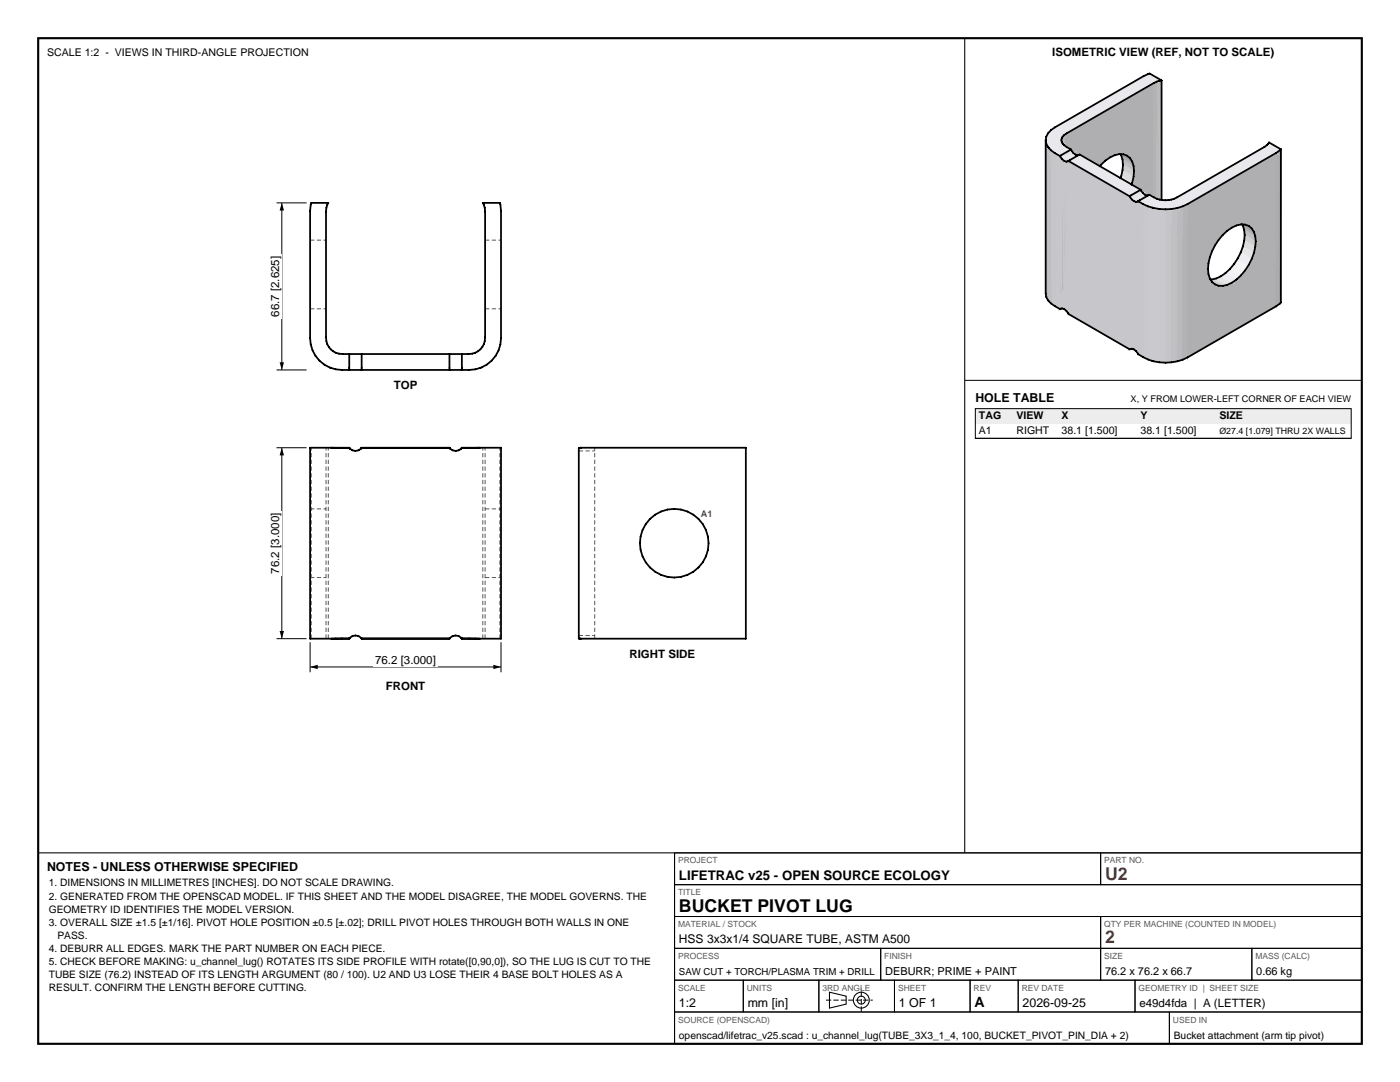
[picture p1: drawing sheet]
<svg xmlns="http://www.w3.org/2000/svg" width="279mm" height="216mm" viewBox="0 0 279 216" stroke-linecap="round" stroke-linejoin="round" font-family="sans-serif">
<path d="M7.6 7.6h264.2v200.7h-264.2z" fill="none" stroke="#000" stroke-width=".42"/>
<g fill="none" stroke="#000" stroke-width=".21">
<path d="M192.5 7.6v162.6M7.6 170.2h264.2M134.6 170.2v38.1M165.5 198l3.4 .8v1.6l-3.4 .8z"/>
<circle cx="171.9" cy="199.6" r="1.59"/>
<circle cx="171.9" cy="199.6" r=".79"/>
</g>
<g fill="none" stroke="#000" stroke-width=".2">
<path d="M61.9 128.1v6M61.9 133.1h38.1M100 128.1v6M134.6 170.2h85.1v6.3h-85.1zM134.6 176.5h137.2v6.4h-137.2zM219.7 170.2h52.1v6.3h-52.1zM134.6 182.9h85.1v6.3h-85.1zM134.6 189.2h41.2v6.4h-41.2zM134.6 195.6h13.7v6.3h-13.7zM148.3 195.6h15.1v6.3h-15.1zM163.4 195.6h15.1v6.3h-15.1zM175.8 189.2h43.9v6.4h-43.9z"/>
<path d="M178.5 195.6h15.1v6.3h-15.1zM193.6 195.6h9.6v6.3h-9.6zM203.2 195.6h23.3v6.3h-23.3zM219.7 182.9h52.1v6.3h-52.1zM219.7 189.2h30.1v6.4h-30.1zM226.5 195.6h45.3v6.3h-45.3zM249.8 189.2h22v6.4h-22zM134.6 201.9h98.8v6.4h-98.8zM233.4 201.9h38.4v6.4h-38.4z"/>
</g>
<path d="M164.8 199.6h9.4M171.9 201.9v-4.6" fill="none" stroke="#000" stroke-width=".2" stroke-dasharray="1.1 .4" stroke-linecap="butt"/>
<g fill="none" stroke="#595959" stroke-width=".2" stroke-dasharray=".8 .5" stroke-linecap="butt">
<path d="M61.9 47.9h3.2M96.8 47.9h3.2M61.9 61.6h3.2M96.8 61.6h3.2M115.5 90h3.2M61.9 115.2h3.2M61.9 101.5h3.2M96.8 115.2h3.2M96.8 101.5h3.2M62.1 127.4v-38.1M65.1 127.4v-38.1M65.5 127.4v-38.1"/>
<path d="M96.4 127.4v-38.1M96.8 127.4v-38.1M99.8 127.4v-38.1M115.5 126.8h3.2M118.7 127.4v-38.1"/>
</g>
<g fill="none" stroke="#000" stroke-width=".35">
<path d="M62.1 40.5h3.4l-.4 1v.7v25.1a3.2 3.2 0 0 0 3.3 3.3h25.1a3.2 3.2 0 0 0 3.3-3.3v-25.1l-.1-.7-.3-1h3.4l.2 1.6v25.4a6.4 6.4 0 0 1-6.4 6.3h-25.4a6.4 6.4 0 0 1-6.3-6.3v-25.4zM69.7 70.6v3.2M72.2 70.6l-.1 3.2M89.7 70.6v3.2M92.2 70.6l-.1 3.2M66.1 89.3l2.1 .1M69.7 89.3a1.52 1.52 0 0 0 2.5 0M69.7 89.4l-7.8-.1v38.1h7.8M72.1 89.4l17.6-.1a1.52 1.52 0 0 0 2.4 .1l7.9-.1v38.1h-7.9M95.8 89.3l-2.2 .1M115.5 89.4l33.3-.1v38.1h-33.3zM68.2 127.4h-2.1"/>
<path d="M69.7 127.4a1.52 1.52 0 0 1 2.5 0M72.1 127.4h17.6a1.52 1.52 0 0 1 2.5 0M92.1 127.4h.1M93.6 127.4h2.2M115.5 127.4h.1"/>
<circle cx="134.6" cy="108.4" r="6.8"/>
</g>
<path d="M61.9 133.1l1.5-.5v.9zM98.5 132.6l1.5 .5-1.5 .4z" fill="#000"/>
<path d="M74.5 130.3h12.9v2.8h-12.9z" fill-rule="evenodd" fill="#fff"/>
<path d="M55.2 89.3h6M56.2 89.3v38.1M55.2 127.4h6" fill="none" stroke="#000" stroke-width=".2"/>
<path d="M56.2 89.3l.5 1.6h-.9zM55.8 125.9h.9l-.5 1.5z" fill="#000"/>
<path d="M53.4 101.9h2.8v13h-2.8z" fill-rule="evenodd" fill="#fff"/>
<path d="M55.2 40.5h6M56.2 40.5v33.3M55.2 73.8h6" fill="none" stroke="#000" stroke-width=".2"/>
<path d="M56.2 40.5l.5 1.5h-.9zM55.8 72.3h.9l-.5 1.5z" fill="#000"/>
<path d="M53.4 50.7h2.8v12.9h-2.8z" fill-rule="evenodd" fill="#fff"/>
<g fill="#c0c0c4" stroke="#c0c0c4" stroke-width=".2">
<path d="M231.8 16v30.6l-.4 .1z"/>
<path d="M224 31.8l2.3 2.3-2.2-1.2z"/>
<path d="M231.4 16.1l.4-.1-.4 30.7z"/>
<path d="M224 31.8l2.2 1.3 .1 1z"/>
<path d="M248.3 45.9l2.3 2.3-2.2-1.3z"/>
<path d="M248.3 45.9l2.2 1.2 .1 1.1z"/>
<path d="M235 41.5v30.6l-1.2 .2z"/>
<path d="M233.8 41.7l1.2-.2-1.2 30.8z"/>
</g>
<g fill="#bababe" stroke="#bababe" stroke-width=".2">
<path d="M231.4 16.1v30.6l-.5 .2z"/>
<path d="M230.9 16.3l.5-.2-.5 30.8z"/>
<path d="M236.1 41.2v30.6l-1.1 .3z"/>
<path d="M235 41.5l1.1-.3-1.1 30.9z"/>
</g>
<g fill="#b3b3b6" stroke="#b3b3b6" stroke-width=".2">
<path d="M230.9 16.3v30.6l-.6 .3z"/>
<path d="M230.3 16.6l.6-.3-.6 30.9z"/>
<path d="M237 40.7v30.6l-.9 .5z"/>
<path d="M236.1 41.2l.9-.5-.9 31.1z"/>
</g>
<g fill="#afafb2" stroke="#afafb2" stroke-width=".2">
<path d="M224.9 38.8l5.4 8.4-6.1-7.3z"/>
<path d="M225.5 37.7l4.8 9.5-5.4-8.4z"/>
<path d="M224.2 39.9l6.1 7.3-6.9-6.3z"/>
<path d="M226 36.5l4.3 10.7-4.8-9.5z"/>
<path d="M222.5 41.8l.9-.9 6.9 6.3z"/>
<path d="M226.2 35.3l4.1 11.9-4.3-10.7z"/>
<path d="M226.3 34.1l4 13.1-4.1-11.9z"/>
<path d="M221.6 42.4l.9-.6 7.8 5.4z"/>
<path d="M221.6 42.4l8.7 4.8-17.5 10z"/>
<path d="M230.3 16.6v30.6l-4-13.1z"/>
<path d="M220.6 42.8l1-.4-8.8 14.8z"/>
<path d="M219.7 43l.9-.2-7.8 14.4z"/>
<path d="M218.9 43h.8l-6.9 14.2z"/>
<path d="M218.2 42.7l.7 .3-6.1 14.2z"/>
<path d="M230.3 16.6l-4 17.5-.1-1z"/>
<path d="M217.6 42.2l.6 .5-5.4 14.5z"/>
<path d="M230.3 16.6l-4.1 16.5-.2-.9z"/>
<path d="M217.2 41.5l.4 .7-4.8 15z"/>
<path d="M230.3 16.6l-4.3 15.6-.5-.7z"/>
<path d="M216.9 40.7l.3 .8-4.4 15.7z"/>
<path d="M230.3 16.6l-4.8 14.9-.6-.4z"/>
<path d="M216.8 39.6l.1 1.1-4.1 16.5z"/>
<path d="M230.3 16.6l-5.4 14.5-.7-.3z"/>
<path d="M230.3 16.6l-6.1 14.2h-.8z"/>
<path d="M230.3 16.6l-6.9 14.2-.9 .2z"/>
<path d="M230.3 16.6l-7.8 14.4-.9 .4z"/>
<path d="M212.8 26.6l4 13-4 17.6z"/>
<path d="M212.8 26.6l17.5-10-8.7 14.8z"/>
<path d="M212.8 26.6l8.8 4.8-1 .6z"/>
<path d="M212.8 26.6l4.1 11.9-.1 1.1z"/>
<path d="M212.8 26.6l4.4 10.7-.3 1.2z"/>
<path d="M212.8 26.6l7.8 5.4-.9 .9z"/>
<path d="M212.8 26.6l4.8 9.5-.4 1.2z"/>
<path d="M212.8 26.6l6.9 6.3-.8 .9z"/>
<path d="M212.8 26.6l5.4 8.3-.6 1.2z"/>
<path d="M212.8 26.6l6.1 7.2-.7 1.1z"/>
<path d="M249.8 51.7l4.9 9.4-5.5-8.2z"/>
<path d="M249.2 52.9l5.5 8.2-6.2-7.1z"/>
<path d="M250.2 50.5l4.5 10.6-4.9-9.4z"/>
<path d="M248.5 54l6.2 7.1-7-6.2z"/>
<path d="M250.5 49.3l4.2 11.8-4.5-10.6z"/>
<path d="M246.8 55.8l.9-.9 7 6.2z"/>
<path d="M245.8 56.4l1-.6 7.9 5.3z"/>
<path d="M250.6 48.2l4.1 12.9-4.2-11.8z"/>
<path d="M245.8 56.4l8.9 4.7-17.7 10.2z"/>
<path d="M254.7 30.5v30.6l-4.1-12.9z"/>
<path d="M244.9 56.8l.9-.4-8.8 14.9z"/>
<path d="M244 57l.9-.2-7.9 14.5z"/>
<path d="M243.2 57h.8l-7 14.3z"/>
<path d="M242.5 56.7l.7 .3-6.2 14.3z"/>
<path d="M254.7 30.5l-4.1 17.7-.1-1.1z"/>
<path d="M241.9 56.3l.6 .4-5.5 14.6z"/>
<path d="M254.7 30.5l-4.2 16.6-.3-.8z"/>
<path d="M241.4 55.6l.5 .7-4.9 15z"/>
<path d="M254.7 30.5l-4.5 15.8-.4-.7z"/>
<path d="M241.2 54.7l.2 .9-4.4 15.7z"/>
<path d="M254.7 30.5l-4.9 15.1-.6-.5z"/>
<path d="M241.1 53.7l.1 1-4.2 16.6z"/>
<path d="M254.7 30.5l-5.5 14.6-.7-.3z"/>
<path d="M254.7 30.5l-6.2 14.3h-.8z"/>
<path d="M254.7 30.5l-7 14.3-.9 .2z"/>
<path d="M254.7 30.5l-7.9 14.5-1 .4z"/>
<path d="M237 40.7l4.1 13-4.1 17.6z"/>
<path d="M237 40.7l17.7-10.2-8.9 14.9z"/>
<path d="M237 40.7l4.2 11.8-.1 1.2z"/>
<path d="M237 40.7l8.8 4.7-.9 .7z"/>
<path d="M237 40.7l7.9 5.4-.9 .8z"/>
<path d="M237 40.7l4.4 10.7-.2 1.1z"/>
<path d="M237 40.7l4.9 9.4-.5 1.3z"/>
<path d="M237 40.7l7 6.2-.8 1z"/>
<path d="M237 40.7l6.2 7.2-.7 1.1z"/>
<path d="M237 40.7l5.5 8.3-.6 1.1z"/>
</g>
<g fill="#f2f2f7" stroke="#f2f2f7" stroke-width=".2">
<path d="M222.7 37.6l2.2 1.2-2.9-.1z"/>
<path d="M222 38.7l2.9 .1-.7 1.1z"/>
<path d="M247 51.6l2.2 1.3-2.9-.2z"/>
<path d="M246.3 52.7l2.9 .2-.7 1.1z"/>
</g>
<g fill="#ededf2" stroke="#ededf2" stroke-width=".2">
<path d="M223.3 36.4l1.6 2.4-2.2-1.2z"/>
<path d="M223.3 36.4l2.2 1.3-.6 1.1z"/>
<path d="M247.6 50.4l1.6 2.5-2.2-1.3z"/>
<path d="M247.6 50.4l2.2 1.3-.6 1.2z"/>
</g>
<g fill="#f3f3f8" stroke="#f3f3f8" stroke-width=".2">
<path d="M222 38.7l2.2 1.2-3-.3z"/>
<path d="M221.2 39.6l3 .3-.8 1z"/>
<path d="M246.3 52.7l2.2 1.3-3-.3z"/>
<path d="M245.5 53.7l3 .3-.8 .9z"/>
</g>
<g fill="#e6e6ea" stroke="#e6e6ea" stroke-width=".2">
<path d="M223.8 35.2l1.7 2.5-2.2-1.3z"/>
<path d="M223.8 35.2l2.2 1.3-.5 1.2z"/>
<path d="M248 49.2l1.8 2.5-2.2-1.3z"/>
<path d="M248 49.2l2.2 1.3-.4 1.2z"/>
</g>
<g fill="#f1f1f6" stroke="#f1f1f6" stroke-width=".2">
<path d="M220.3 40.5l.9-.9 2.2 1.3z"/>
<path d="M220.3 40.5l3.1 .4-.9 .9z"/>
<path d="M244.6 54.5l.9-.8 2.2 1.2z"/>
<path d="M244.6 54.5l3.1 .4-.9 .9z"/>
</g>
<g fill="#dbdbe0" stroke="#dbdbe0" stroke-width=".2">
<path d="M224 34l2 2.5-2.2-1.3z"/>
<path d="M224 34l2.2 1.3-.2 1.2z"/>
<path d="M248.3 48l1.9 2.5-2.2-1.3z"/>
<path d="M248.3 48l2.2 1.3-.3 1.2z"/>
</g>
<g fill="#cfcfd3" stroke="#cfcfd3" stroke-width=".2">
<path d="M224.1 32.9l2.1 2.4-2.2-1.3z"/>
<path d="M224.1 32.9l2.2 1.2-.1 1.2z"/>
<path d="M248.4 46.9l2.1 2.4-2.2-1.3z"/>
<path d="M248.4 46.9l2.2 1.3-.1 1.1z"/>
</g>
<g fill="#ececf1" stroke="#ececf1" stroke-width=".2">
<path d="M219.3 41.1l1-.6 2.2 1.3z"/>
<path d="M219.3 41.1l3.2 .7-.9 .6z"/>
<path d="M243.6 55.1l1-.6 2.2 1.3z"/>
<path d="M243.6 55.1l3.2 .7-1 .6z"/>
<path d="M209.3 29.5l2.5 1.4-2.1-.9z"/>
<path d="M209.7 30l2.1 .9-1.3-.3z"/>
<path d="M210.5 30.6l1.3 .3-.2 .2z"/>
<path d="M213.2 32.1l.3-.2 12.2 7.1z"/>
<path d="M213.2 32.1l12.5 6.9-.2 .2z"/>
<path d="M227.1 40.2l.3-.2 .8 .7z"/>
<path d="M227.4 40l1.7 1.2-.9-.5z"/>
<path d="M227.4 40l2.6 1.4-.9-.2z"/>
</g>
<g fill="#e4e4e9" stroke="#e4e4e9" stroke-width=".2">
<path d="M218.4 41.5l.9-.4 2.3 1.3z"/>
<path d="M218.4 41.5l3.2 .9-1 .4z"/>
<path d="M242.7 55.6l.9-.5 2.2 1.3z"/>
<path d="M242.7 55.6l3.1 .8-.9 .4z"/>
</g>
<g fill="#b0b0b4" stroke="#b0b0b4" stroke-width=".2">
<path d="M223.8 31l2.4 2.1-2.2-1.3z"/>
<path d="M223.8 31l2.2 1.2 .2 .9z"/>
<path d="M248 45l2.5 2.1-2.2-1.2z"/>
<path d="M248 45l2.2 1.3 .3 .8z"/>
</g>
<g fill="#d9d9de" stroke="#d9d9de" stroke-width=".2">
<path d="M217.5 41.8l.9-.3 2.2 1.3z"/>
<path d="M217.5 41.8l3.1 1-.9 .2z"/>
<path d="M241.8 55.8l.9-.2 2.2 1.2z"/>
<path d="M241.8 55.8l3.1 1-.9 .2z"/>
</g>
<g fill="#ccccd0" stroke="#ccccd0" stroke-width=".2">
<path d="M216.7 41.7l.8 .1 2.2 1.2z"/>
<path d="M216.7 41.7l3 1.3h-.8z"/>
<path d="M241 55.7l.8 .1 2.2 1.2z"/>
<path d="M241 55.7l3 1.3h-.8z"/>
</g>
<g fill="#9f9fa3" stroke="#9f9fa3" stroke-width=".2">
<path d="M223.3 30.3l2.7 1.9-2.2-1.2z"/>
<path d="M223.3 30.3l2.2 1.2 .5 .7z"/>
<path d="M247.6 44.3l2.6 2-2.2-1.3z"/>
<path d="M247.6 44.3l2.2 1.3 .4 .7z"/>
</g>
<g fill="#9e9ea1" stroke="#9e9ea1" stroke-width=".2">
<path d="M222.7 29.8l2.8 1.7z"/>
<path d="M211.8 61.5l2-1.2z"/>
<path d="M211.6 61.6l2.2-1.3z"/>
<path d="M211.6 61.6l.2-.1z"/>
<path d="M212.1 27.3v30.6l-.2 .3z"/>
<path d="M211.9 27.6l-.1 31z"/>
<path d="M212.1 27.3l-.2 30.9v-30.6z"/>
<path d="M225.7 69.6l2-1.2z"/>
<path d="M225.5 69.6l2.2-1.2z"/>
<path d="M225.5 69.6h.2z"/>
<path d="M247 43.8l2.8 1.8z"/>
</g>
<g fill="#bdbdc1" stroke="#bdbdc1" stroke-width=".2">
<path d="M216 41.5l2.9 1.5z"/>
<path d="M240.3 55.5l2.9 1.5z"/>
</g>
<g fill="#e8e8ed" stroke="#e8e8ed" stroke-width=".2">
<path d="M229.1 14.8l.3-.1 1.5 1.6z"/>
<path d="M228.2 15.2l.9-.4 1.8 1.5z"/>
<path d="M229.4 14.7l2.4 1.3-.4 .1z"/>
<path d="M229.4 14.7l2 1.4-.5 .2z"/>
<path d="M228.2 15.2l2.7 1.1-.6 .3z"/>
<path d="M212.8 26.6l15.4-11.4 2.1 1.4z"/>
<path d="M210.5 25.4l17.7-10.2-15.4 11.4z"/>
<path d="M209.7 26l.8-.6 1.9 1.6z"/>
<path d="M210.5 25.4l2.3 1.2-.4 .4z"/>
<path d="M209.7 26l2.4 1.3-2.9-.7z"/>
<path d="M209.7 26l2.7 1-.3 .3z"/>
<path d="M209.2 26.6l2.7 1-3.1-.3z"/>
<path d="M209.2 26.6l2.9 .7-.2 .3z"/>
<path d="M208.8 27.3l3.1 .3-.1 .4z"/>
<path d="M208.8 27.3l3 .7h-3.1z"/>
<path d="M208.7 28h3.1l.1 .3z"/>
<path d="M208.7 28l3.2 .3-3.1 .4z"/>
<path d="M208.8 28.7l3.1-.4 .2 .4z"/>
<path d="M208.8 28.7h3.3l-2.9 .6z"/>
<path d="M253.3 28.4l2.3 1.4-2.5-1.1z"/>
<path d="M209.3 29.5l2.8-.8 .3 .3z"/>
<path d="M253.1 28.7l2.5 1.1-2.8-.8z"/>
<path d="M209.2 29.3l2.9-.6-2.8 .8z"/>
<path d="M209.3 29.5l3.1-.5 .4 .3z"/>
<path d="M252.8 29l2.8 .8-.1 .2z"/>
<path d="M252.4 29.3l.4-.3 1.9 1.5z"/>
<path d="M252.8 29l2.7 1-.8 .5z"/>
<path d="M209.3 29.5l3.5-.2-1 1.6z"/>
<path d="M212.8 29.3l.9 .5-1.9 1.1z"/>
<path d="M234.9 39.4l17.5-10.1 2.3 1.2z"/>
<path d="M213.5 31.9l2-1.1 12.2 7.1z"/>
<path d="M213.5 31.9l14.2 6-2 1.1z"/>
<path d="M234.9 39.4l19.8-8.9-17.7 10.2z"/>
<path d="M227.4 40l2-1.1 .9 .5z"/>
<path d="M234.3 39.7l.6-.3 2.1 1.3z"/>
<path d="M233.8 39.8l.5-.1 1.8 1.5z"/>
<path d="M230.3 39.4l3.5 2.3z"/>
<path d="M227.4 40l2.9-.6-.3 2z"/>
<path d="M230.9 39.7l.5 .1 2.4 1.9z"/>
<path d="M233.2 39.9l.6-.1 1.2 1.7z"/>
<path d="M231.4 39.8l.6 .1 1.8 1.8z"/>
<path d="M234.3 39.7l2.7 1-.9 .5z"/>
<path d="M232.6 40l.6-.1 .6 1.8z"/>
<path d="M232 39.9l.6 .1 1.2 1.7z"/>
<path d="M230.3 39.4l-.1 2.1-.2-.1z"/>
<path d="M233.8 39.8l2.3 1.4-1.1 .3z"/>
<path d="M230.3 39.4l1.1 2.3-1.2-.2z"/>
<path d="M230.3 39.4l2.3 2.4-1.2-.1z"/>
<path d="M230.3 39.4l3.5 2.3-1.2 .1z"/>
<path d="M233.2 39.9l1.8 1.6-1.2 .2z"/>
</g>
<g fill="#c7c7cb" stroke="#c7c7cb" stroke-width=".2">
<path d="M210.5 61.1l1.1 .5z"/>
<path d="M210.5 61.1l1.5 .4-.4 .1z"/>
<path d="M213.2 62.5l12.3 7.2z"/>
<path d="M212.8 62l12.7 7.6-12.3-7.1z"/>
<path d="M210.5 30.6l1.5 30.9-1.5-.4z"/>
<path d="M212 31.8l.4 29.9-.4-.2z"/>
<path d="M213.2 62.5l12.3 7.1z"/>
<path d="M212.4 32.1l.4 29.9-.4-.3z"/>
<path d="M212.8 62l13.1 7.6h-.4z"/>
<path d="M212.8 32.3l13.1 37.3-13.1-7.6z"/>
<path d="M226.7 70.1l1.5 1.2-1.1-.8z"/>
<path d="M227.1 70.5l1.1 .8z"/>
<path d="M210.5 30.6l1.5 1.2v29.7z"/>
<path d="M212 31.8l.4 .3v29.6z"/>
<path d="M212.4 32.1l.4 .2v29.7z"/>
<path d="M225.9 39.8l.4 29.9-.4-.1z"/>
<path d="M226.3 40.1l.4 30-.4-.4z"/>
<path d="M226.7 40.3l1.5 31-1.5-1.2z"/>
<path d="M210.5 30.6l1.1 .7z"/>
<path d="M210.5 30.6l1.1 .7 .4 .5z"/>
<path d="M212.8 32.3l13.1 7.5v29.8z"/>
<path d="M212.8 32.3l.4-.1 12.3 7.1z"/>
<path d="M225.9 39.8l.4 .3v29.6z"/>
<path d="M213.2 32.1l12.3 7.1z"/>
<path d="M226.3 40.1l.4 .2v29.8z"/>
<path d="M226.7 40.3l1.5 .4v30.6z"/>
<path d="M212.8 32.3l12.7 7 .4 .5z"/>
<path d="M213.2 32.2l12.3 7.1z"/>
<path d="M226.7 40.3l.4-.1 1.1 .5z"/>
<path d="M227.1 40.2l1.1 .5z"/>
</g>
<g fill="#ababae" stroke="#ababae" stroke-width=".2">
<path d="M212.8 26.6v30.6l-.4 .4z"/>
<path d="M255.5 30v30.6l-.8 .5z"/>
<path d="M212.4 27l.4-.4-.4 31z"/>
<path d="M254.7 30.5l.8-.5-.8 31.1z"/>
</g>
<g fill="#a2a2a5" stroke="#a2a2a5" stroke-width=".2">
<path d="M212.4 27v30.6l-.3 .3z"/>
<path d="M255.6 29.8v30.6l-.1 .2z"/>
<path d="M212.4 27l-.3 30.9v-30.6z"/>
<path d="M255.6 29.8l-.1 30.8v-30.6z"/>
</g>
<g fill="#b4b4b7" stroke="#b4b4b7" stroke-width=".2">
<path d="M208.7 28l.1 31.3-.1-.7z"/>
<path d="M208.7 28l.1 .7v30.6z"/>
</g>
<g fill="#bbbbbe" stroke="#bbbbbe" stroke-width=".2">
<path d="M208.8 28.7l.4 31.2-.4-.6z"/>
<path d="M208.8 28.7l.4 .6v30.6z"/>
</g>
<g fill="#c1c1c5" stroke="#c1c1c5" stroke-width=".2">
<path d="M209.2 29.3l.1 30.8-.1-.2z"/>
<path d="M209.3 29.5l.4 31-.4-.4z"/>
<path d="M209.2 29.3l.1 .2v30.6z"/>
<path d="M209.3 29.5l.4 .5v30.5z"/>
</g>
<g fill="#c6c6ca" stroke="#c6c6ca" stroke-width=".2">
<path d="M209.7 30l.8 31.1-.8-.6z"/>
<path d="M209.7 30l.8 .6v30.5z"/>
</g>
<g fill="#d5d5d9" stroke="#d5d5d9" stroke-width=".2">
<path d="M211.8 30.9l1.9-1.1 .1 .2z"/>
<path d="M211.8 30.9l2-.9-2.2 1.3z"/>
<path d="M211.6 31.1l.2-.2-.2 .4z"/>
<path d="M225.7 39l2-1.1v.1z"/>
<path d="M225.7 39l2-1-2.2 1.3z"/>
<path d="M225.5 39.2l.2-.2-.2 .3z"/>
</g>
<g fill="#e5e5ea" stroke="#e5e5ea" stroke-width=".2">
<path d="M211.6 31.3l2.2-1.3 .4 .5z"/>
<path d="M211.6 31.3l2.6-.8-2.2 1.3z"/>
<path d="M225.5 39.3l2.2-1.3 .4 .5z"/>
<path d="M225.5 39.3l2.6-.8-2.2 1.3z"/>
</g>
<g fill="#eaeaef" stroke="#eaeaef" stroke-width=".2">
<path d="M212 31.8l2.2-1.3 .4 .3z"/>
<path d="M212 31.8l2.6-1-2.2 1.3z"/>
<path d="M225.9 39.8l2.2-1.3 .4 .4z"/>
<path d="M225.9 39.8l2.6-.9-2.2 1.2z"/>
</g>
<g fill="#e4e4e8" stroke="#e4e4e8" stroke-width=".2">
<path d="M212.4 32.1l2.2-1.3 .4 .2z"/>
<path d="M212.4 32.1l2.6-1.1-2.2 1.3z"/>
<path d="M226.3 40.1l2.2-1.2 .4 .1z"/>
<path d="M226.3 40.1l2.6-1.1-2.2 1.3z"/>
</g>
<g fill="#c9c9cd" stroke="#c9c9cd" stroke-width=".2">
<path d="M228.2 40.7l.9 31-.9-.4z"/>
<path d="M231.4 41.7l1.2 30.7-1.2-.1z"/>
<path d="M228.2 40.7l.9 .5v30.5z"/>
<path d="M231.4 41.7l1.2 .1v30.6z"/>
</g>
<g fill="#d3d3d7" stroke="#d3d3d7" stroke-width=".2">
<path d="M212.8 32.3l2.2-1.3 .4-.1z"/>
<path d="M212.8 32.3l2.6-1.4-2.2 1.3z"/>
<path d="M226.7 40.3l2.2-1.3 .4-.1z"/>
<path d="M226.7 40.3l2.6-1.4-2.2 1.3z"/>
</g>
<g fill="#cacacf" stroke="#cacacf" stroke-width=".2">
<path d="M229.1 41.2l.9 30.8-.9-.3z"/>
<path d="M230 41.4l.2 30.7-.2-.1z"/>
<path d="M229.1 41.2l.9 .2v30.6z"/>
<path d="M230 41.4l.2 .1v30.6z"/>
</g>
<g fill="#cacace" stroke="#cacace" stroke-width=".2">
<path d="M230.2 41.5l1.2 30.8-1.2-.2z"/>
<path d="M230.2 41.5l1.2 .2v30.6z"/>
</g>
<g fill="#c5c5c9" stroke="#c5c5c9" stroke-width=".2">
<path d="M233.8 41.7v30.6l-1.2 .1z"/>
<path d="M232.6 41.8l1.2-.1-1.2 30.7z"/>
</g>
<g fill="none" stroke="#000" stroke-width=".35">
<path d="M231.8 16l-2.4-1.3-.3 .1-18.6 10.6a3.1 3.1 0 0 0-1.8 2.6M231.8 16l-1.5 .6-17.5 10a1.39 1.39 0 0 0-1 1.4 1.39 1.39 0 0 0 1 1.3l.9 .5M231.8 16v23.9M208.7 28v30.6a3 3 0 0 0 1.8 2.5l1.1 .6M208.7 28a3.2 3.2 0 0 0 1.8 2.6l1.1 .5M211.6 31.1a1.3 1.3 0 0 0 1.6 1M213.2 32.1l12.3 7.1M213.2 32.1l2.3-1.3 12.2 7.1M213.7 29.8l-2.1 1.3M213.7 29.8a1.66 1.66 0 0 0 1.6 1.1M219.5 33.2a5.7 5.7 0 0 1 4.7-2.4 2.92 2.92 0 0 1 2.1 3.3l-.1 1.2-.4 1.6M223.6 30.7a5.9 5.9 0 0 1 0 4.9"/>
<path d="M225.5 39.2a1.3 1.3 0 0 0 1.6 1M227.7 37.9l-2.2 1.3M227.7 37.9a1.66 1.66 0 0 0 1.5 1.1M255.6 29.8v30.6l-.9 .7-17.7 10.2a9.3 9.3 0 0 1-9.9-.8 1.26 1.26 0 0 0-1.6-.8M255.6 29.8l-.9 .7-17.7 10.2a9.9 9.9 0 0 1-9.9-.5M255.6 29.8l-2.3-1.4-.9 .9-17.5 10.1a5.1 5.1 0 0 1-5.5-.5l-2.3 1.3M244 46.9a5.6 5.6 0 0 1 4.5-2.1 2.92 2.92 0 0 1 2.1 3.4 10.2 10.2 0 0 1-5.7 8.6 2.62 2.62 0 0 1-3.7-2.1 9.7 9.7 0 0 1 2.8-7.8zM247.9 44.8a6.4 6.4 0 0 1-.3 5.6 9.5 9.5 0 0 1-4.9 5.2l-1.2 .2M211.6 61.7v-.1a1.41 1.41 0 0 1 1.6 1.1l12.3 7M211.7 61.6l-.1 .1M225.6 69.6l-.1 .1"/>
</g>
<path d="M192.5 75.9h79.3" fill="none" stroke="#000" stroke-width=".2"/>
<path d="M194.6 81.5h75.1v3h-75.1z" fill-rule="evenodd" fill="#ededed"/>
<path d="M194.6 81.5h75.1v6h-75.1zM194.6 87.5h75.1" fill="none" stroke="#000" stroke-width=".2"/>
<g font-size="3.5" fill="#bf1a1a">
<text x="220.5" y="175.5">U2</text>
<text x="220.5" y="188.2">2</text>
</g>
<text font-size="3.5" x="135.5" y="181.9">BUCKET PIVOT LUG</text>
<text font-size="2.8" x="194.5" y="200.9">A</text>
<text font-size="2.6" x="135.5" y="175.5">LIFETRAC v25 - OPEN SOURCE ECOLOGY</text>
<g font-size="2.5">
<text x="194.6" y="80.1">HOLE TABLE</text>
<text x="9.4" y="173.7">NOTES - UNLESS OTHERWISE SPECIFIED</text>
<text x="135.5" y="200.9">1:2</text>
<text x="149.2" y="200.9">mm [in]</text>
<text x="179.4" y="200.9">1 OF 1</text>
<text x="204.1" y="200.9">2026-09-25</text>
</g>
<text font-size="2.4" x="135.5" y="188.2">HSS 3x3x1/4 SQUARE TUBE, ASTM A500</text>
<g font-size="2.3">
<text x="210" y="11.1">ISOMETRIC VIEW (REF, NOT TO SCALE)</text>
<text x="55.7" y="63.2" transform="rotate(-90 55.7 63.2)">66.7 [2.625]</text>
<text x="78.6" y="77.7">TOP</text>
<text x="55.7" y="114.4" transform="rotate(-90 55.7 114.4)">76.2 [3.000]</text>
<text x="125.6" y="131.3">RIGHT SIDE</text>
<text x="74.9" y="132.6">76.2 [3.000]</text>
<text x="77" y="137.7">FRONT</text>
<text x="227.4" y="200.9">e49d4fda | A (LETTER)</text>
</g>
<g font-size="2.2">
<text x="176.6" y="194.6">DEBURR; PRIME + PAINT</text>
<text x="220.5" y="194.6">76.2 x 76.2 x 66.7</text>
<text x="250.7" y="194.6">0.66 kg</text>
</g>
<g font-size="2.1">
<text x="9.4" y="11.1">SCALE 1:2 - VIEWS IN THIRD-ANGLE PROJECTION</text>
<text x="195.4" y="83.7">TAG</text>
<text x="202.9" y="83.7">VIEW</text>
<text x="211.9" y="83.7">X</text>
<text x="227.6" y="83.7">Y</text>
<text x="243.4" y="83.7">SIZE</text>
<text x="195.4" y="86.7">A1</text>
<text x="202.9" y="86.7">RIGHT</text>
<text x="211.9" y="86.7">38.1 [1.500]</text>
<text x="227.6" y="86.7">38.1 [1.500]</text>
</g>
<g font-size="2">
<text x="9.7" y="176.9">1. DIMENSIONS IN MILLIMETRES [INCHES]. DO NOT SCALE DRAWING.</text>
<text x="9.7" y="179.5">2. GENERATED FROM THE OPENSCAD MODEL. IF THIS SHEET AND THE MODEL DISAGREE, THE MODEL GOVERNS. THE</text>
<text x="9.7" y="182.1">GEOMETRY ID IDENTIFIES THE MODEL VERSION.</text>
<text x="9.7" y="184.7">3. OVERALL SIZE ±1.5 [±1/16]. PIVOT HOLE POSITION ±0.5 [±.02]; DRILL PIVOT HOLES THROUGH BOTH WALLS IN ONE</text>
<text x="9.7" y="189.9">4. DEBURR ALL EDGES. MARK THE PART NUMBER ON EACH PIECE.</text>
<text x="11.4" y="187.3">PASS.</text>
<text x="9.7" y="192.5">5. CHECK BEFORE MAKING: u_channel_lug() ROTATES ITS SIDE PROFILE WITH rotate([0,90,0]), SO THE LUG IS CUT TO THE</text>
<text x="9.7" y="195.2">TUBE SIZE (76.2) INSTEAD OF ITS LENGTH ARGUMENT (80 / 100). U2 AND U3 LOSE THEIR 4 BASE BOLT HOLES AS A</text>
<text x="9.7" y="197.8">RESULT. CONFIRM THE LENGTH BEFORE CUTTING.</text>
<text x="135.5" y="207.3">openscad/lifetrac_v25.scad : u_channel_lug(TUBE_3X3_1_4, 100, BUCKET_PIVOT_PIN_DIA + 2)</text>
<text x="234.3" y="207.3">Bucket attachment (arm tip pivot)</text>
</g>
<text font-size="1.9" x="135.5" y="194.6">SAW CUT + TORCH/PLASMA TRIM + DRILL</text>
<g font-size="1.8">
<text x="225.6" y="80.1">X, Y FROM LOWER-LEFT CORNER OF EACH VIEW</text>
<text x="243.4" y="86.7">Ø27.4 [1.079] THRU 2X WALLS</text>
</g>
<text font-size="1.8" fill="#bf1a1a" x="139.8" y="103.1">A1</text>
<g font-size="1.7" fill="#595959">
<text x="135.3" y="172.3">PROJECT</text>
<text x="220.4" y="172.3">PART NO.</text>
<text x="135.3" y="178.6">TITLE</text>
<text x="135.3" y="185">MATERIAL / STOCK</text>
<text x="220.4" y="185">QTY PER MACHINE (COUNTED IN MODEL)</text>
<text x="135.3" y="191.3">PROCESS</text>
<text x="176.5" y="191.3">FINISH</text>
<text x="220.4" y="191.3">SIZE</text>
<text x="250.5" y="191.3">MASS (CALC)</text>
<text x="135.3" y="197.7">SCALE</text>
<text x="149" y="197.7">UNITS</text>
<text x="164.1" y="197.7">3RD ANGLE</text>
<text x="179.2" y="197.7">SHEET</text>
<text x="194.3" y="197.7">REV</text>
<text x="203.9" y="197.7">REV DATE</text>
<text x="227.2" y="197.7">GEOMETRY ID | SHEET SIZE</text>
<text x="135.3" y="204">SOURCE (OPENSCAD)</text>
<text x="234.1" y="204">USED IN</text>
</g>
</svg>
